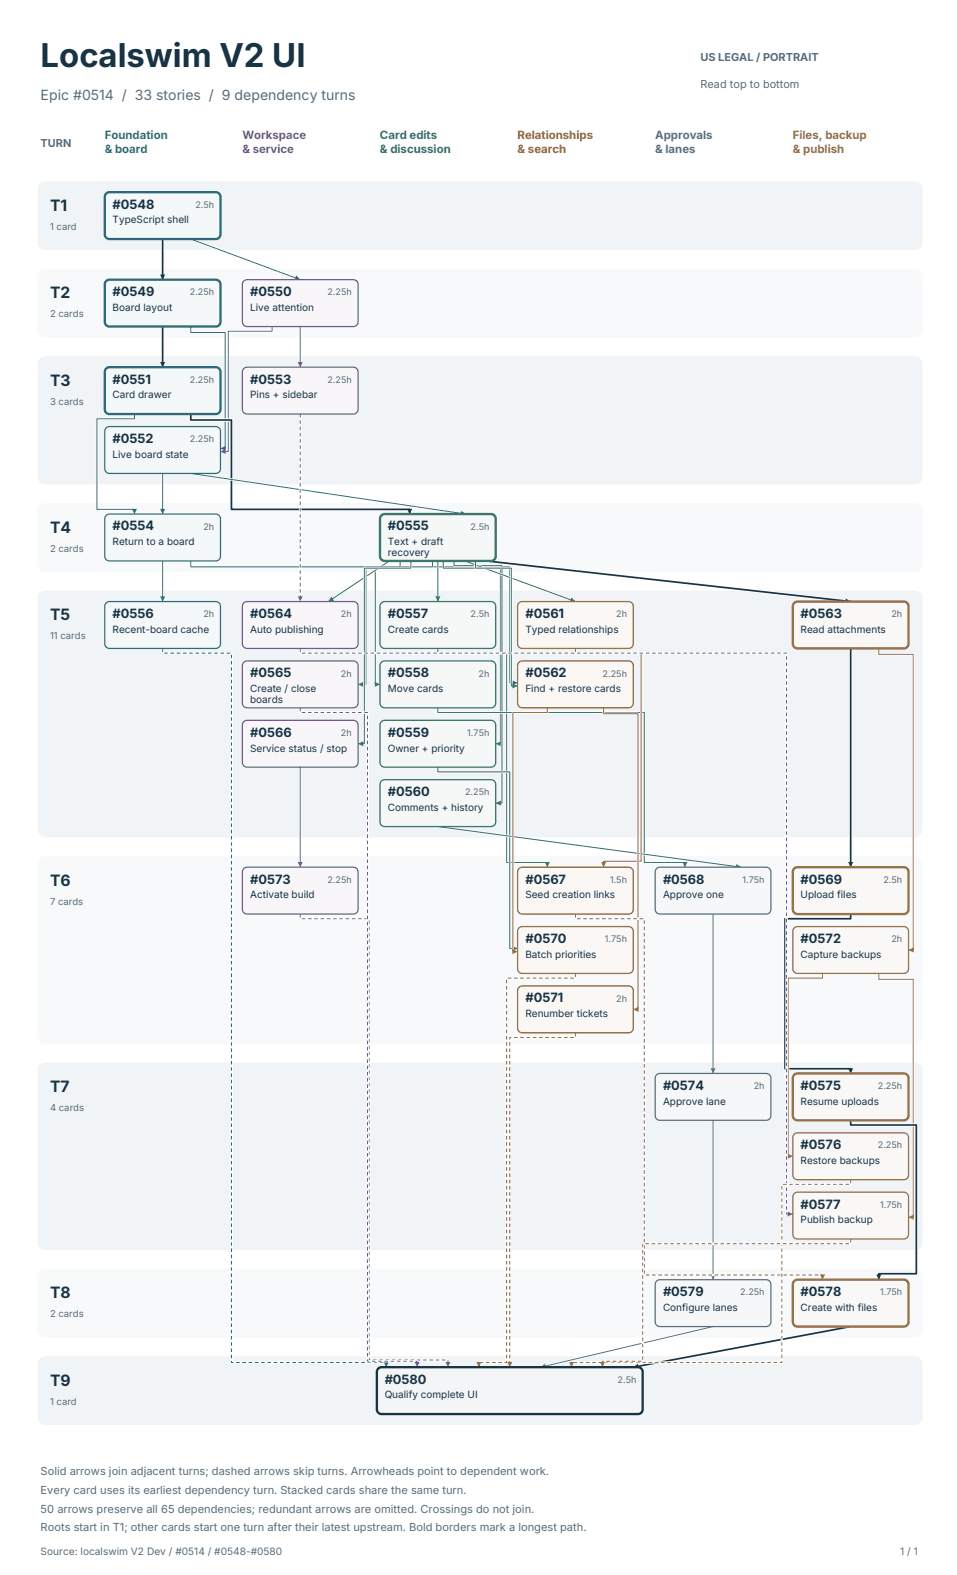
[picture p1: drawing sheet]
<svg xmlns="http://www.w3.org/2000/svg" width="216mm" height="356mm" viewBox="0 0 216 356" stroke-linecap="round" stroke-linejoin="round" font-family="sans-serif">
<path d="M9 41.4l.8-.4 .4-.1h196.2a1.76 1.76 0 0 1 1.7 1.8v12a1.76 1.76 0 0 1-1.7 1.7h-196.2a1.76 1.76 0 0 1-1.7-1.7v-12v-.5z" fill-rule="evenodd" fill="#f1f4f6"/>
<path d="M9 61.2l.8-.5h.4h196.2a1.76 1.76 0 0 1 1.7 1.7v12a1.76 1.76 0 0 1-1.7 1.8h-196.2a1.76 1.76 0 0 1-1.7-1.8v-12v-.4z" fill-rule="evenodd" fill="#f7f9fa"/>
<path d="M9 80.9l.8-.4 .4-.1h196.2a1.76 1.76 0 0 1 1.7 1.8v25.4a1.76 1.76 0 0 1-1.7 1.8h-196.2a1.76 1.76 0 0 1-1.7-1.8v-25.4v-.5z" fill-rule="evenodd" fill="#f1f4f6"/>
<path d="M9 114.1l.8-.4 .4-.1h196.2a1.76 1.76 0 0 1 1.7 1.8v12a1.76 1.76 0 0 1-1.7 1.7h-196.2a1.76 1.76 0 0 1-1.7-1.7v-12v-.5z" fill-rule="evenodd" fill="#f7f9fa"/>
<path d="M9 133.9l.8-.5 .4-.1h196.2a1.76 1.76 0 0 1 1.7 1.8v52.2a1.76 1.76 0 0 1-1.7 1.8h-196.2a1.76 1.76 0 0 1-1.7-1.8v-52.2v-.5z" fill-rule="evenodd" fill="#f1f4f6"/>
<path d="M9 193.8l.8-.4 .4-.1h196.2a1.76 1.76 0 0 1 1.7 1.8v38.8a1.76 1.76 0 0 1-1.7 1.8h-196.2a1.76 1.76 0 0 1-1.7-1.8v-38.8v-.5z" fill-rule="evenodd" fill="#f7f9fa"/>
<path d="M9 240.4l.8-.4 .4-.1h196.2a1.76 1.76 0 0 1 1.7 1.8v38.8a1.76 1.76 0 0 1-1.7 1.7h-196.2a1.76 1.76 0 0 1-1.7-1.7v-38.8v-.5z" fill-rule="evenodd" fill="#f1f4f6"/>
<path d="M9 287l.8-.5h.4h196.2a1.76 1.76 0 0 1 1.7 1.7v12a1.76 1.76 0 0 1-1.7 1.8h-196.2a1.76 1.76 0 0 1-1.7-1.8v-12v-.4z" fill-rule="evenodd" fill="#f7f9fa"/>
<path d="M9 306.7l.8-.4 .4-.1h196.2a1.76 1.76 0 0 1 1.7 1.8v12a1.76 1.76 0 0 1-1.7 1.7h-196.2a1.76 1.76 0 0 1-1.7-1.7v-12v-.5z" fill-rule="evenodd" fill="#f1f4f6"/>
<path d="M36.7 54v9.1" fill="none" stroke="#fff" stroke-width=".74" stroke-linecap="butt"/>
<path d="M36.7 54v9.1" fill="none" stroke="#183444" stroke-width=".39"/>
<path d="M36.1 62h1.2l-.6 1.1z" fill="#183444"/>
<path d="M43 54l24.7 9.1" fill="none" stroke="#fff" stroke-width=".55"/>
<path d="M43 54l24.7 9.1" fill="none" stroke="#2b7188" stroke-width=".23"/>
<path d="M66.8 62.2l.9 .9-1.3 .2z" fill="#2b7188"/>
<path d="M36.7 73.7v9.2" fill="none" stroke="#fff" stroke-width=".74" stroke-linecap="butt"/>
<path d="M36.7 73.7v9.2" fill="none" stroke="#183444" stroke-width=".39"/>
<path d="M36.1 81.7h1.2l-.6 1.2z" fill="#183444"/>
<path d="M43 73.7v1.4h7.8v26.1h-1.1" fill="none" stroke="#fff" stroke-width=".55"/>
<path d="M43 73.7v1.4h7.8v26.1h-1.1" fill="none" stroke="#2b7188" stroke-width=".23"/>
<path d="M49.7 101.2l1.2-.5v1.1z" fill="#2b7188"/>
<path d="M61.4 73.7v1.1h-9.9v27.2h-1.8" fill="none" stroke="#fff" stroke-width=".55"/>
<path d="M61.4 73.7v1.1h-9.9v27.2h-1.8" fill="none" stroke="#75528b" stroke-width=".23"/>
<path d="M49.7 102l1.2-.6v1.1z" fill="#75528b"/>
<path d="M67.7 73.7v9.2" fill="none" stroke="#fff" stroke-width=".55"/>
<path d="M67.7 73.7v9.2" fill="none" stroke="#75528b" stroke-width=".23"/>
<path d="M67.2 81.7h1.1l-.6 1.2z" fill="#75528b"/>
<path d="M30.3 93.5v1h-8.4v20.5h8.4v1.1" fill="none" stroke="#fff" stroke-width=".55"/>
<path d="M30.3 93.5v1h-8.4v20.5h8.4v1.1" fill="none" stroke="#2b7188" stroke-width=".23"/>
<path d="M29.8 114.9h1.1l-.6 1.2z" fill="#2b7188"/>
<path d="M43 93.5v1.3h9.2v20.2h40.2v1.1" fill="none" stroke="#fff" stroke-width=".74" stroke-linecap="butt"/>
<path d="M43 93.5v1.3h9.2v20.2h40.2v1.1" fill="none" stroke="#183444" stroke-width=".39"/>
<path d="M91.9 114.9h1.1l-.6 1.2z" fill="#183444"/>
<path d="M36.7 106.9v9.2" fill="none" stroke="#fff" stroke-width=".55"/>
<path d="M36.7 106.9v9.2" fill="none" stroke="#2b7188" stroke-width=".23"/>
<path d="M36.1 114.9h1.2l-.6 1.2z" fill="#2b7188"/>
<path d="M43 106.9l62.1 9.2" fill="none" stroke="#fff" stroke-width=".55"/>
<path d="M43 106.9l62.1 9.2" fill="none" stroke="#2b7188" stroke-width=".23"/>
<path d="M104.1 115.3l1 .8-1.2 .4z" fill="#2b7188"/>
<path d="M36.7 126.6v9.2" fill="none" stroke="#fff" stroke-width=".55"/>
<path d="M36.7 126.6v9.2" fill="none" stroke="#2b7188" stroke-width=".23"/>
<path d="M36.1 134.7h1.2l-.6 1.1z" fill="#2b7188"/>
<path d="M43 126.6v1.4h72v26.2h1.8" fill="none" stroke="#fff" stroke-width=".55"/>
<path d="M43 126.6v1.4h72v26.2h1.8" fill="none" stroke="#2b7188" stroke-width=".23"/>
<path d="M115.6 153.6l1.2 .6-1.2 .5z" fill="#2b7188"/>
<path d="M98.8 126.6v9.2" fill="none" stroke="#fff" stroke-width=".55"/>
<path d="M98.8 126.6v9.2" fill="none" stroke="#39785d" stroke-width=".23"/>
<path d="M98.2 134.7h1.1l-.5 1.1z" fill="#39785d"/>
<path d="M97.6 126.6v1.4h-12.9v26.5h1" fill="none" stroke="#fff" stroke-width=".55"/>
<path d="M97.6 126.6v1.4h-12.9v26.5h1" fill="none" stroke="#39785d" stroke-width=".23"/>
<path d="M84.6 154l1.1 .5-1.1 .6z" fill="#39785d"/>
<path d="M100 126.6v1.7h12.9v39.6h-1.1" fill="none" stroke="#fff" stroke-width=".55"/>
<path d="M100 126.6v1.7h12.9v39.6h-1.1" fill="none" stroke="#39785d" stroke-width=".23"/>
<path d="M111.8 167.9l1.2-.5v1.1z" fill="#39785d"/>
<path d="M102.4 126.6v1.1h10.8v53.6h-1.4" fill="none" stroke="#fff" stroke-width=".55"/>
<path d="M102.4 126.6v1.1h10.8v53.6h-1.4" fill="none" stroke="#39785d" stroke-width=".23"/>
<path d="M111.8 181.3l1.2-.5v1.1z" fill="#39785d"/>
<path d="M104.9 126.6l24.9 9.2" fill="none" stroke="#fff" stroke-width=".55"/>
<path d="M104.9 126.6l24.9 9.2" fill="none" stroke="#39785d" stroke-width=".23"/>
<path d="M128.9 134.9l.9 .9-1.3 .1z" fill="#39785d"/>
<path d="M107.3 126.6v1.7h8.1v26.6h1.4" fill="none" stroke="#fff" stroke-width=".55"/>
<path d="M107.3 126.6v1.7h8.1v26.6h1.4" fill="none" stroke="#39785d" stroke-width=".23"/>
<path d="M115.6 154.3l1.2 .6-1.2 .5z" fill="#39785d"/>
<path d="M109.7 126.6l82.2 9.2" fill="none" stroke="#fff" stroke-width=".74" stroke-linecap="butt"/>
<path d="M109.7 126.6l82.2 9.2" fill="none" stroke="#183444" stroke-width=".39"/>
<path d="M190.8 135.1l1.1 .7-1.2 .5z" fill="#183444"/>
<path d="M87.8 126.6l-13.7 9.2" fill="none" stroke="#fff" stroke-width=".55"/>
<path d="M87.8 126.6l-13.7 9.2" fill="none" stroke="#39785d" stroke-width=".23"/>
<path d="M74.7 134.7l.7 .9-1.3 .2z" fill="#39785d"/>
<path d="M90.3 126.6v1.4h-7.8v26.5h-1.7" fill="none" stroke="#fff" stroke-width=".55"/>
<path d="M90.3 126.6v1.4h-7.8v26.5h-1.7" fill="none" stroke="#39785d" stroke-width=".23"/>
<path d="M80.8 154.5l1.2-.5v1.1z" fill="#39785d"/>
<path d="M92.7 126.6v1.7h-10.5v39.6h-1.4" fill="none" stroke="#fff" stroke-width=".55"/>
<path d="M92.7 126.6v1.7h-10.5v39.6h-1.4" fill="none" stroke="#39785d" stroke-width=".23"/>
<path d="M80.8 167.9l1.2-.5v1.1z" fill="#39785d"/>
<path d="M98.8 146.4v1.1h15.5v47.2h9.2v1.1" fill="none" stroke="#fff" stroke-width=".55"/>
<path d="M98.8 146.4v1.1h15.5v47.2h9.2v1.1" fill="none" stroke="#39785d" stroke-width=".23"/>
<path d="M122.9 194.6h1.1l-.5 1.2z" fill="#39785d"/>
<path d="M98.8 159.8v1.1h46.5v33.8h9.2v1.1" fill="none" stroke="#fff" stroke-width=".55"/>
<path d="M98.8 159.8v1.1h46.5v33.8h9.2v1.1" fill="none" stroke="#39785d" stroke-width=".23"/>
<path d="M154 194.6h1.1l-.6 1.2z" fill="#39785d"/>
<path d="M98.8 173.2v1.1h16.2v39.8h1.8" fill="none" stroke="#fff" stroke-width=".55"/>
<path d="M98.8 173.2v1.1h16.2v39.8h1.8" fill="none" stroke="#39785d" stroke-width=".23"/>
<path d="M115.6 213.6l1.2 .5-1.2 .6z" fill="#39785d"/>
<path d="M98.8 186.6l68.4 9.2" fill="none" stroke="#fff" stroke-width=".55"/>
<path d="M98.8 186.6l68.4 9.2" fill="none" stroke="#39785d" stroke-width=".23"/>
<path d="M166.1 195.1l1.1 .7-1.2 .4z" fill="#39785d"/>
<path d="M129.8 146.4v1.1h14.8v47h-8.4v1.3" fill="none" stroke="#fff" stroke-width=".55"/>
<path d="M129.8 146.4v1.1h14.8v47h-8.4v1.3" fill="none" stroke="#9a6631" stroke-width=".23"/>
<path d="M135.6 194.6h1.1l-.5 1.2z" fill="#9a6631"/>
<path d="M123.5 159.8v1.1h-7.8v53.9h1.1" fill="none" stroke="#fff" stroke-width=".55"/>
<path d="M123.5 159.8v1.1h-7.8v53.9h1.1" fill="none" stroke="#9a6631" stroke-width=".23"/>
<path d="M115.6 214.3l1.2 .5-1.2 .6z" fill="#9a6631"/>
<path d="M136.2 159.8v1.3h7.7v66.8h-1" fill="none" stroke="#fff" stroke-width=".55"/>
<path d="M136.2 159.8v1.3h7.7v66.8h-1" fill="none" stroke="#9a6631" stroke-width=".23"/>
<path d="M142.9 227.9l1.1-.6v1.2z" fill="#9a6631"/>
<path d="M191.9 146.4v49.4" fill="none" stroke="#fff" stroke-width=".74" stroke-linecap="butt"/>
<path d="M191.9 146.4v49.4" fill="none" stroke="#183444" stroke-width=".39"/>
<path d="M191.3 194.6h1.2l-.6 1.2z" fill="#183444"/>
<path d="M198.3 146.4v1.3h7.7v66.8h-1" fill="none" stroke="#fff" stroke-width=".55"/>
<path d="M198.3 146.4v1.3h7.7v66.8h-1" fill="none" stroke="#947344" stroke-width=".23"/>
<path d="M205 214.5l1.1-.6v1.2z" fill="#947344"/>
<path d="M67.7 173.2v22.6" fill="none" stroke="#fff" stroke-width=".55"/>
<path d="M67.7 173.2v22.6" fill="none" stroke="#75528b" stroke-width=".23"/>
<path d="M67.2 194.6h1.1l-.6 1.2z" fill="#75528b"/>
<path d="M160.9 206.4v36" fill="none" stroke="#fff" stroke-width=".55"/>
<path d="M160.9 206.4v36" fill="none" stroke="#536991" stroke-width=".23"/>
<path d="M160.3 241.2h1.1l-.5 1.2z" fill="#536991"/>
<path d="M191.9 206.4v1h-14.8v33.9h14.8v1.1" fill="none" stroke="#fff" stroke-width=".74" stroke-linecap="butt"/>
<path d="M191.9 206.4v1h-14.8v33.9h14.8v1.1" fill="none" stroke="#183444" stroke-width=".39"/>
<path d="M191.3 241.2h1.2l-.6 1.2z" fill="#183444"/>
<path d="M185.6 219.8v1h-7.8v40.3h1.1" fill="none" stroke="#fff" stroke-width=".55"/>
<path d="M185.6 219.8v1h-7.8v40.3h1.1" fill="none" stroke="#947344" stroke-width=".23"/>
<path d="M177.7 260.5l1.2 .6-1.2 .5z" fill="#947344"/>
<path d="M198.3 219.8v1.3h7.7v53.7h-1" fill="none" stroke="#fff" stroke-width=".55"/>
<path d="M198.3 219.8v1.3h7.7v53.7h-1" fill="none" stroke="#947344" stroke-width=".23"/>
<path d="M205 274.8l1.1-.6v1.2z" fill="#947344"/>
<path d="M160.9 252.9v36" fill="none" stroke="#fff" stroke-width=".55"/>
<path d="M160.9 252.9v36" fill="none" stroke="#536991" stroke-width=".23"/>
<path d="M160.3 287.8h1.1l-.5 1.1z" fill="#536991"/>
<path d="M191.9 252.9v1.1h14.8v33.6h-8.4v1.3" fill="none" stroke="#fff" stroke-width=".74" stroke-linecap="butt"/>
<path d="M191.9 252.9v1.1h14.8v33.6h-8.4v1.3" fill="none" stroke="#183444" stroke-width=".39"/>
<path d="M197.7 287.8h1.1l-.5 1.1z" fill="#183444"/>
<path d="M191.9 299.5l-49 9.2" fill="none" stroke="#fff" stroke-width=".74" stroke-linecap="butt"/>
<path d="M191.9 299.5l-49 9.2" fill="none" stroke="#183444" stroke-width=".39"/>
<path d="M142.9 308.7l1-.8 .2 1.1z" fill="#183444"/>
<path d="M160.9 299.5l-38.9 9.2" fill="none" stroke="#fff" stroke-width=".55"/>
<path d="M160.9 299.5l-38.9 9.2" fill="none" stroke="#536991" stroke-width=".23"/>
<path d="M122 308.7l1-.8 .2 1.1z" fill="#536991"/>
<path d="M67.7 93.5v42.3" fill="none" stroke="#fff" stroke-width=".55"/>
<path d="M67.7 93.5v42.3" fill="none" stroke="#75528b" stroke-width=".23" stroke-dasharray=".8 .6" stroke-linecap="butt"/>
<path d="M67.2 134.7h1.1l-.6 1.1z" fill="#75528b"/>
<path d="M67.7 146.4v1.1h109.7v126.6h1.5" fill="none" stroke="#fff" stroke-width=".55"/>
<path d="M67.7 146.4v1.1h109.7v126.6h1.5" fill="none" stroke="#75528b" stroke-width=".23" stroke-dasharray=".8 .6" stroke-linecap="butt"/>
<path d="M177.7 273.5l1.2 .6-1.2 .6z" fill="#75528b"/>
<path d="M129.8 206.4v1h15.5v80.5h40.3v1" fill="none" stroke="#fff" stroke-width=".55"/>
<path d="M129.8 206.4v1h15.5v80.5h40.3v1" fill="none" stroke="#9a6631" stroke-width=".23" stroke-dasharray=".8 .6" stroke-linecap="butt"/>
<path d="M185 287.8h1.1l-.5 1.1z" fill="#9a6631"/>
<path d="M191.9 266.3v1.1h-15.5v40.2h-47.5v1.1" fill="none" stroke="#fff" stroke-width=".55"/>
<path d="M191.9 266.3v1.1h-15.5v40.2h-47.5v1.1" fill="none" stroke="#947344" stroke-width=".23" stroke-dasharray=".8 .6" stroke-linecap="butt"/>
<path d="M128.4 307.5h1.1l-.6 1.2z" fill="#947344"/>
<path d="M191.9 279.8v1h-46.9v26.5h-9.1v1.4" fill="none" stroke="#fff" stroke-width=".55"/>
<path d="M191.9 279.8v1h-46.9v26.5h-9.1v1.4" fill="none" stroke="#947344" stroke-width=".23" stroke-dasharray=".8 .6" stroke-linecap="butt"/>
<path d="M135.3 307.5h1.2l-.6 1.2z" fill="#947344"/>
<path d="M129.8 219.8v1h-15.5v86.8h-6.3v1.1" fill="none" stroke="#fff" stroke-width=".55"/>
<path d="M129.8 219.8v1h-15.5v86.8h-6.3v1.1" fill="none" stroke="#9a6631" stroke-width=".23" stroke-dasharray=".8 .6" stroke-linecap="butt"/>
<path d="M107.5 307.5h1.1l-.6 1.2z" fill="#9a6631"/>
<path d="M129.8 233.2v1h-14.8v74.5" fill="none" stroke="#fff" stroke-width=".55"/>
<path d="M129.8 233.2v1h-14.8v74.5" fill="none" stroke="#9a6631" stroke-width=".23" stroke-dasharray=".8 .6" stroke-linecap="butt"/>
<path d="M114.4 307.5h1.2l-.6 1.2z" fill="#9a6631"/>
<path d="M67.7 206.4v1h15.6v99.7h17.8v1.6" fill="none" stroke="#fff" stroke-width=".55"/>
<path d="M67.7 206.4v1h15.6v99.7h17.8v1.6" fill="none" stroke="#75528b" stroke-width=".23" stroke-dasharray=".8 .6" stroke-linecap="butt"/>
<path d="M100.5 307.5h1.1l-.5 1.2z" fill="#75528b"/>
<path d="M36.7 146.4v1.1h15.5v160.1h34.9v1.1" fill="none" stroke="#fff" stroke-width=".55"/>
<path d="M36.7 146.4v1.1h15.5v160.1h34.9v1.1" fill="none" stroke="#2b7188" stroke-width=".23" stroke-dasharray=".8 .6" stroke-linecap="butt"/>
<path d="M86.6 307.5h1.1l-.6 1.2z" fill="#2b7188"/>
<path d="M67.7 159.8v1.1h15.2v146.4h11.2v1.4" fill="none" stroke="#fff" stroke-width=".55"/>
<path d="M67.7 159.8v1.1h15.2v146.4h11.2v1.4" fill="none" stroke="#75528b" stroke-width=".23" stroke-dasharray=".8 .6" stroke-linecap="butt"/>
<path d="M93.5 307.5h1.2l-.6 1.2z" fill="#75528b"/>
<g fill="#f4f8f9" stroke="#2b7188" stroke-width=".53">
<path d="M24.1 43.6l.6-.2h24a1.06 1.06 0 0 1 1 1v8.5a1.06 1.06 0 0 1-1 1.1h-24a1.06 1.06 0 0 1-1.1-1.1v-8.5z" fill-rule="evenodd"/>
<path d="M24.1 63.4l.6-.3h24a1.06 1.06 0 0 1 1 1.1v8.5a1.06 1.06 0 0 1-1 1h-24a1.06 1.06 0 0 1-1.1-1v-8.5z" fill-rule="evenodd"/>
</g>
<path d="M55.1 63.4l.6-.3h24a1.06 1.06 0 0 1 1.1 1.1v8.5a1.06 1.06 0 0 1-1.1 1h-24a1.06 1.06 0 0 1-1-1v-8.5z" fill-rule="evenodd" fill="#f8f6f9" stroke="#75528b" stroke-width=".28"/>
<path d="M24.1 83.1l.6-.2h24a1.06 1.06 0 0 1 1 1.1v8.4a1.06 1.06 0 0 1-1 1.1h-24a1.06 1.06 0 0 1-1.1-1.1v-8.4z" fill-rule="evenodd" fill="#f4f8f9" stroke="#2b7188" stroke-width=".53"/>
<path d="M24.1 96.5l.6-.2h24a1.06 1.06 0 0 1 1 1.1v8.4a1.06 1.06 0 0 1-1 1.1h-24a1.06 1.06 0 0 1-1.1-1.1v-8.4z" fill-rule="evenodd" fill="#f4f8f9" stroke="#2b7188" stroke-width=".28"/>
<path d="M55.1 83.1l.6-.2h24a1.06 1.06 0 0 1 1.1 1.1v8.4a1.06 1.06 0 0 1-1.1 1.1h-24a1.06 1.06 0 0 1-1-1.1v-8.4z" fill-rule="evenodd" fill="#f8f6f9" stroke="#75528b" stroke-width=".28"/>
<path d="M24.1 116.3l.6-.2h24a1.06 1.06 0 0 1 1 1v8.5a1.06 1.06 0 0 1-1 1h-24a1.06 1.06 0 0 1-1.1-1v-8.5z" fill-rule="evenodd" fill="#f4f8f9" stroke="#2b7188" stroke-width=".28"/>
<path d="M86.2 116.3l.6-.2h24a1.06 1.06 0 0 1 1 1v8.5a1.06 1.06 0 0 1-1 1h-24a1.06 1.06 0 0 1-1.1-1v-8.5z" fill-rule="evenodd" fill="#f5f8f7" stroke="#39785d" stroke-width=".53"/>
<path d="M24.1 136l.6-.2h24a1.06 1.06 0 0 1 1 1.1v8.4a1.06 1.06 0 0 1-1 1.1h-24a1.06 1.06 0 0 1-1.1-1.1v-8.4z" fill-rule="evenodd" fill="#f4f8f9" stroke="#2b7188" stroke-width=".28"/>
<g fill="#f5f8f7" stroke="#39785d" stroke-width=".28">
<path d="M86.2 136l.6-.2h24a1.06 1.06 0 0 1 1 1.1v8.4a1.06 1.06 0 0 1-1 1.1h-24a1.06 1.06 0 0 1-1.1-1.1v-8.4z" fill-rule="evenodd"/>
<path d="M86.2 149.4l.6-.2h24a1.06 1.06 0 0 1 1 1.1v8.4a1.06 1.06 0 0 1-1 1.1h-24a1.06 1.06 0 0 1-1.1-1.1v-8.4z" fill-rule="evenodd"/>
<path d="M86.2 162.8l.6-.2h24a1.06 1.06 0 0 1 1 1.1v8.5a1.06 1.06 0 0 1-1 1h-24a1.06 1.06 0 0 1-1.1-1v-8.5z" fill-rule="evenodd"/>
<path d="M86.2 176.2l.6-.2h24a1.06 1.06 0 0 1 1 1.1v8.5a1.06 1.06 0 0 1-1 1h-24a1.06 1.06 0 0 1-1.1-1v-8.5z" fill-rule="evenodd"/>
</g>
<g fill="#faf7f5" stroke="#9a6631" stroke-width=".28">
<path d="M117.2 136l.6-.2h24a1.06 1.06 0 0 1 1.1 1.1v8.4a1.06 1.06 0 0 1-1.1 1.1h-24a1.06 1.06 0 0 1-1-1.1v-8.4z" fill-rule="evenodd"/>
<path d="M117.2 149.4l.6-.2h24a1.06 1.06 0 0 1 1.1 1.1v8.4a1.06 1.06 0 0 1-1.1 1.1h-24a1.06 1.06 0 0 1-1-1.1v-8.4z" fill-rule="evenodd"/>
</g>
<path d="M179.3 136l.6-.2h24a1.06 1.06 0 0 1 1.1 1.1v8.4a1.06 1.06 0 0 1-1.1 1.1h-24a1.06 1.06 0 0 1-1-1.1v-8.4z" fill-rule="evenodd" fill="#faf8f6" stroke="#947344" stroke-width=".53"/>
<g fill="#f8f6f9" stroke="#75528b" stroke-width=".28">
<path d="M55.1 136l.6-.2h24a1.06 1.06 0 0 1 1.1 1.1v8.4a1.06 1.06 0 0 1-1.1 1.1h-24a1.06 1.06 0 0 1-1-1.1v-8.4z" fill-rule="evenodd"/>
<path d="M55.1 149.4l.6-.2h24a1.06 1.06 0 0 1 1.1 1.1v8.4a1.06 1.06 0 0 1-1.1 1.1h-24a1.06 1.06 0 0 1-1-1.1v-8.4z" fill-rule="evenodd"/>
<path d="M55.1 162.8l.6-.2h24a1.06 1.06 0 0 1 1.1 1.1v8.5a1.06 1.06 0 0 1-1.1 1h-24a1.06 1.06 0 0 1-1-1v-8.5z" fill-rule="evenodd"/>
</g>
<g fill="#faf7f5" stroke="#9a6631" stroke-width=".28">
<path d="M117.2 196l.6-.2h24a1.06 1.06 0 0 1 1.1 1v8.5a1.06 1.06 0 0 1-1.1 1.1h-24a1.06 1.06 0 0 1-1-1.1v-8.5z" fill-rule="evenodd"/>
<path d="M117.2 209.4l.6-.2h24a1.06 1.06 0 0 1 1.1 1.1v8.4a1.06 1.06 0 0 1-1.1 1.1h-24a1.06 1.06 0 0 1-1-1.1v-8.4z" fill-rule="evenodd"/>
<path d="M117.2 222.8l.6-.2h24a1.06 1.06 0 0 1 1.1 1.1v8.4a1.06 1.06 0 0 1-1.1 1.1h-24a1.06 1.06 0 0 1-1-1.1v-8.4z" fill-rule="evenodd"/>
</g>
<path d="M148 196.2l.9-.4h24a1.06 1.06 0 0 1 1 1v8.5a1.06 1.06 0 0 1-1 1.1h-24a1.06 1.06 0 0 1-1.1-1.1v-8.5z" fill-rule="evenodd" fill="#f6f7f9" stroke="#536991" stroke-width=".28"/>
<path d="M179.3 196l.6-.2h24a1.06 1.06 0 0 1 1.1 1v8.5a1.06 1.06 0 0 1-1.1 1.1h-24a1.06 1.06 0 0 1-1-1.1v-8.5z" fill-rule="evenodd" fill="#faf8f6" stroke="#947344" stroke-width=".53"/>
<path d="M179.3 209.4l.6-.2h24a1.06 1.06 0 0 1 1.1 1.1v8.4a1.06 1.06 0 0 1-1.1 1.1h-24a1.06 1.06 0 0 1-1-1.1v-8.4z" fill-rule="evenodd" fill="#faf8f6" stroke="#947344" stroke-width=".28"/>
<path d="M55.1 196l.6-.2h24a1.06 1.06 0 0 1 1.1 1v8.5a1.06 1.06 0 0 1-1.1 1.1h-24a1.06 1.06 0 0 1-1-1.1v-8.5z" fill-rule="evenodd" fill="#f8f6f9" stroke="#75528b" stroke-width=".28"/>
<path d="M148.2 242.6l.7-.2h24a1.06 1.06 0 0 1 1 1v8.5a1.06 1.06 0 0 1-1 1h-24a1.06 1.06 0 0 1-1.1-1v-8.5z" fill-rule="evenodd" fill="#f6f7f9" stroke="#536991" stroke-width=".28"/>
<g fill="#faf8f6" stroke="#947344" stroke-width=".53">
<path d="M179.3 242.6l.6-.2h24a1.06 1.06 0 0 1 1.1 1v8.5a1.06 1.06 0 0 1-1.1 1h-24a1.06 1.06 0 0 1-1-1v-8.5z" fill-rule="evenodd"/>
<path d="M179.1 289.4l.8-.5h24a1.06 1.06 0 0 1 1.1 1.1v8.4a1.06 1.06 0 0 1-1.1 1.1h-24a1.06 1.06 0 0 1-1-1.1v-8.4z" fill-rule="evenodd"/>
</g>
<g fill="#faf8f6" stroke="#947344" stroke-width=".28">
<path d="M179.3 256l.6-.2h24a1.06 1.06 0 0 1 1.1 1v8.5a1.06 1.06 0 0 1-1.1 1h-24a1.06 1.06 0 0 1-1-1v-8.5z" fill-rule="evenodd"/>
<path d="M179.1 269.6l.8-.4h24a1.06 1.06 0 0 1 1.1 1v8.5a1.06 1.06 0 0 1-1.1 1.1h-24a1.06 1.06 0 0 1-1-1.1v-8.5z" fill-rule="evenodd"/>
</g>
<path d="M148 289.4l.9-.5h24a1.06 1.06 0 0 1 1 1.1v8.4a1.06 1.06 0 0 1-1 1.1h-24a1.06 1.06 0 0 1-1.1-1.1v-8.4z" fill-rule="evenodd" fill="#f6f7f9" stroke="#536991" stroke-width=".28"/>
<path d="M85.5 308.9l.6-.2h57.8a1.06 1.06 0 0 1 1.1 1v8.5a1.06 1.06 0 0 1-1.1 1.1h-57.8a1.06 1.06 0 0 1-1.1-1.1v-8.5z" fill-rule="evenodd" fill="#f3f5f6" stroke="#183444" stroke-width=".53"/>
<text font-size="7.4" fill="#183444" x="9.2" y="15.2">Localswim V2 UI</text>
<g font-size="3.5" fill="#183444">
<text x="11.3" y="47.6">T1</text>
<text x="11.3" y="67.4">T2</text>
<text x="11.3" y="87.1">T3</text>
<text x="11.3" y="120.3">T4</text>
<text x="11.3" y="140.1">T5</text>
<text x="11.3" y="200">T6</text>
<text x="11.3" y="246.6">T7</text>
<text x="11.3" y="293.2">T8</text>
<text x="11.3" y="312.9">T9</text>
</g>
<text font-size="3.2" fill="#5b6c77" x="9.2" y="22.6">Epic #0514 / 33 stories / 9 dependency turns</text>
<g font-size="2.9" fill="#183444">
<text x="25.4" y="47.1">#0548</text>
<text x="25.4" y="66.9">#0549</text>
<text x="56.4" y="66.9">#0550</text>
<text x="25.4" y="86.6">#0551</text>
<text x="56.4" y="86.6">#0553</text>
<text x="25.4" y="100">#0552</text>
<text x="25.4" y="119.8">#0554</text>
<text x="87.5" y="119.8">#0555</text>
<text x="25.4" y="139.5">#0556</text>
<text x="56.4" y="139.5">#0564</text>
<text x="87.5" y="139.5">#0557</text>
<text x="118.5" y="139.5">#0561</text>
<text x="180.6" y="139.5">#0563</text>
<text x="56.4" y="152.9">#0565</text>
<text x="87.5" y="152.9">#0558</text>
<text x="118.5" y="152.9">#0562</text>
<text x="56.4" y="166.3">#0566</text>
<text x="87.5" y="166.3">#0559</text>
<text x="87.5" y="179.7">#0560</text>
<text x="56.4" y="199.5">#0573</text>
<text x="118.5" y="199.5">#0567</text>
<text x="149.6" y="199.5">#0568</text>
<text x="180.6" y="199.5">#0569</text>
<text x="118.5" y="212.9">#0570</text>
<text x="180.6" y="212.9">#0572</text>
<text x="118.5" y="226.3">#0571</text>
<text x="149.6" y="246.1">#0574</text>
<text x="180.6" y="246.1">#0575</text>
<text x="180.6" y="259.5">#0576</text>
<text x="180.6" y="272.9">#0577</text>
<text x="149.6" y="292.6">#0579</text>
<text x="180.6" y="292.6">#0578</text>
<text x="86.8" y="312.4">#0580</text>
</g>
<g font-size="2.6" fill="#2b7188">
<text x="23.6" y="31.4">Foundation</text>
<text x="23.6" y="34.6">&amp; board</text>
</g>
<g font-size="2.6" fill="#75528b">
<text x="54.7" y="31.4">Workspace</text>
<text x="54.7" y="34.6">&amp; service</text>
</g>
<g font-size="2.6" fill="#39785d">
<text x="85.7" y="31.4">Card edits</text>
<text x="85.7" y="34.6">&amp; discussion</text>
</g>
<g font-size="2.6" fill="#9a6631">
<text x="116.8" y="31.4">Relationships</text>
<text x="116.8" y="34.6">&amp; search</text>
</g>
<g font-size="2.6" fill="#536991">
<text x="147.8" y="31.4">Approvals</text>
<text x="147.8" y="34.6">&amp; lanes</text>
</g>
<g font-size="2.6" fill="#947344">
<text x="178.9" y="31.4">Files, backup</text>
<text x="178.9" y="34.6">&amp; publish</text>
</g>
<g font-size="2.5" fill="#5b6c77">
<text x="158" y="13.8">US LEGAL / PORTRAIT</text>
<text x="158" y="19.8">Read top to bottom</text>
<text x="9.2" y="33.2">TURN</text>
<text x="9.2" y="333">Solid arrows join adjacent turns; dashed arrows skip turns. Arrowheads point to dependent work.</text>
<text x="9.2" y="337.3">Every card uses its earliest dependency turn. Stacked cards share the same turn.</text>
<text x="9.2" y="341.5">50 arrows preserve all 65 dependencies; redundant arrows are omitted. Crossings do not join.</text>
<text x="9.2" y="345.7">Roots start in T1; other cards start one turn after their latest upstream. Bold borders mark a longest path.</text>
</g>
<g font-size="2.3" fill="#183444">
<text x="25.4" y="50.4">TypeScript shell</text>
<text x="25.4" y="70.2">Board layout</text>
<text x="56.4" y="70.2">Live attention</text>
<text x="25.4" y="90">Card drawer</text>
<text x="56.4" y="90">Pins + sidebar</text>
<text x="25.4" y="103.4">Live board state</text>
<text x="25.4" y="123.1">Return to a board</text>
<text x="87.5" y="123.1">Text + draft</text>
<text x="87.5" y="125.6">recovery</text>
<text x="25.4" y="142.9">Recent-board cache</text>
<text x="56.4" y="142.9">Auto publishing</text>
<text x="87.5" y="142.9">Create cards</text>
<text x="118.5" y="142.9">Typed relationships</text>
<text x="180.6" y="142.9">Read attachments</text>
<text x="56.4" y="156.3">Create / close</text>
<text x="56.4" y="158.7">boards</text>
<text x="87.5" y="156.3">Move cards</text>
<text x="118.5" y="156.3">Find + restore cards</text>
<text x="56.4" y="169.7">Service status / stop</text>
<text x="87.5" y="169.7">Owner + priority</text>
<text x="87.5" y="183.1">Comments + history</text>
<text x="56.4" y="202.8">Activate build</text>
<text x="118.5" y="202.8">Seed creation links</text>
<text x="149.6" y="202.8">Approve one</text>
<text x="180.6" y="202.8">Upload files</text>
<text x="118.5" y="216.3">Batch priorities</text>
<text x="180.6" y="216.3">Capture backups</text>
<text x="118.5" y="229.7">Renumber tickets</text>
<text x="149.6" y="249.4">Approve lane</text>
<text x="180.6" y="249.4">Resume uploads</text>
<text x="180.6" y="262.8">Restore backups</text>
<text x="180.6" y="276.2">Publish backup</text>
<text x="149.6" y="296">Configure lanes</text>
<text x="180.6" y="296">Create with files</text>
<text x="86.8" y="315.7">Qualify complete UI</text>
</g>
<g font-size="2.3" fill="#5b6c77">
<text x="9.2" y="351">Source: localswim V2 Dev / #0514 / #0548-#0580</text>
<text x="203.1" y="351">1 / 1</text>
</g>
<g font-size="2.2" fill="#5b6c77">
<text x="11.3" y="51.9">1 card</text>
<text x="11.3" y="71.6">2 cards</text>
<text x="11.3" y="91.4">3 cards</text>
<text x="11.3" y="124.5">2 cards</text>
<text x="11.3" y="144.3">11 cards</text>
<text x="11.3" y="204.3">7 cards</text>
<text x="11.3" y="250.8">4 cards</text>
<text x="11.3" y="297.4">2 cards</text>
<text x="11.3" y="317.1">1 card</text>
</g>
<g font-size="2" fill="#5b6c77">
<text x="44.1" y="46.9">2.5h</text>
<text x="42.8" y="66.7">2.25h</text>
<text x="73.9" y="66.7">2.25h</text>
<text x="42.8" y="86.4">2.25h</text>
<text x="73.9" y="86.4">2.25h</text>
<text x="42.8" y="99.8">2.25h</text>
<text x="45.9" y="119.6">2h</text>
<text x="106.2" y="119.6">2.5h</text>
<text x="45.9" y="139.3">2h</text>
<text x="76.9" y="139.3">2h</text>
<text x="106.2" y="139.3">2.5h</text>
<text x="139" y="139.3">2h</text>
<text x="201.1" y="139.3">2h</text>
<text x="76.9" y="152.8">2h</text>
<text x="108" y="152.8">2h</text>
<text x="136" y="152.8">2.25h</text>
<text x="76.9" y="166.2">2h</text>
<text x="105.4" y="166.2">1.75h</text>
<text x="104.9" y="179.6">2.25h</text>
<text x="73.9" y="199.3">2.25h</text>
<text x="137.6" y="199.3">1.5h</text>
<text x="167.5" y="199.3">1.75h</text>
<text x="199.3" y="199.3">2.5h</text>
<text x="136.5" y="212.7">1.75h</text>
<text x="201.1" y="212.7">2h</text>
<text x="139" y="226.1">2h</text>
<text x="170.1" y="245.9">2h</text>
<text x="198" y="245.9">2.25h</text>
<text x="198" y="259.3">2.25h</text>
<text x="198.5" y="272.7">1.75h</text>
<text x="167" y="292.5">2.25h</text>
<text x="198.5" y="292.5">1.75h</text>
<text x="139.3" y="312.2">2.5h</text>
</g>
</svg>
